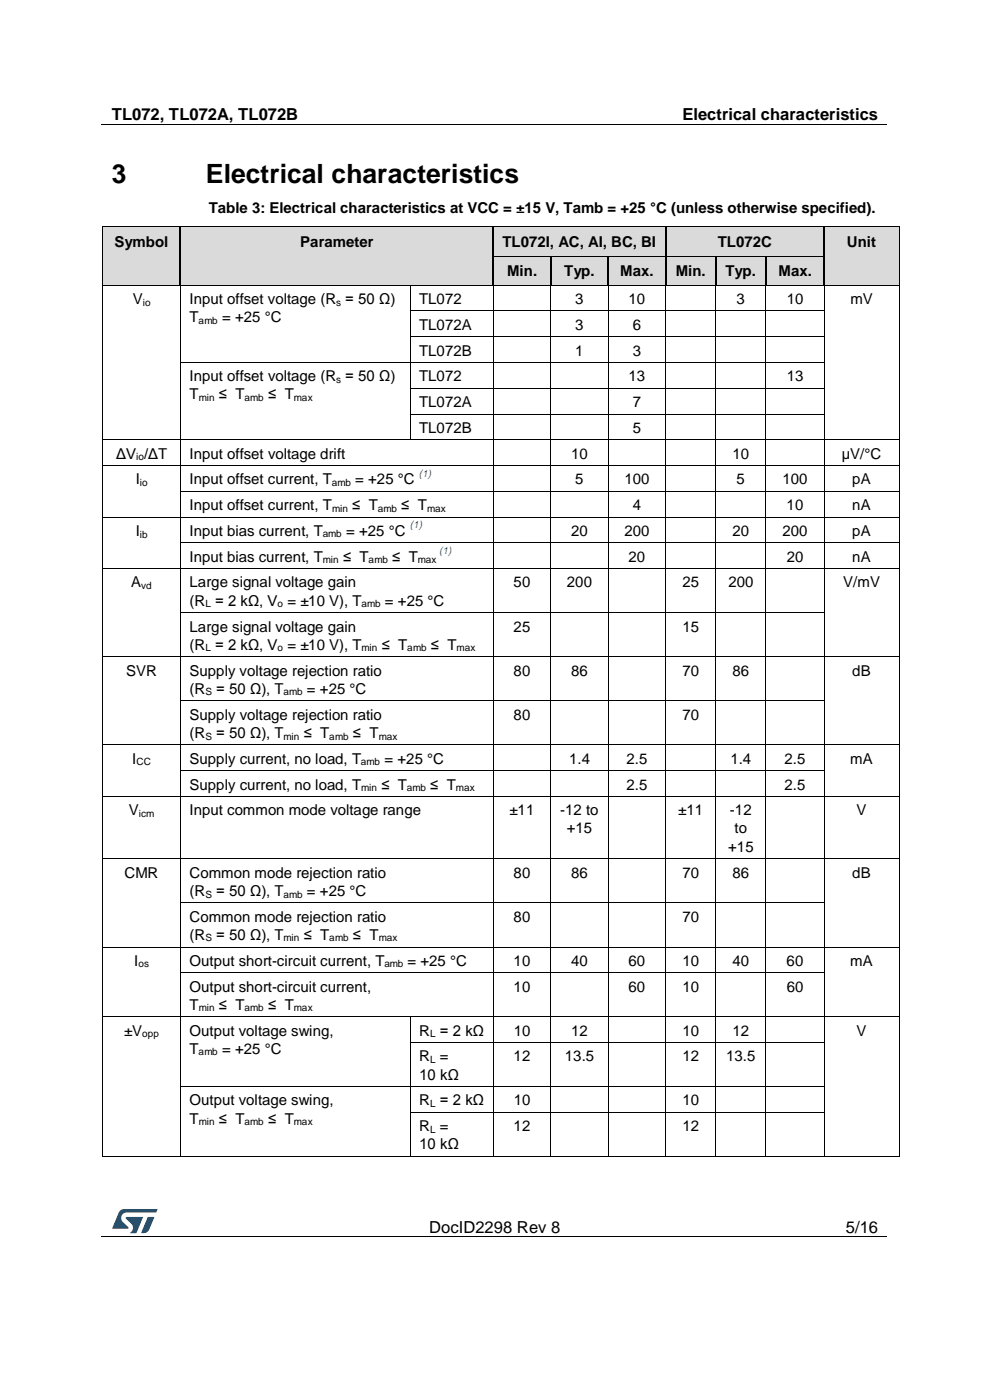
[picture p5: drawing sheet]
<svg xmlns="http://www.w3.org/2000/svg" width="210mm" height="297mm" viewBox="0 0 210 297" stroke-linecap="round" stroke-linejoin="round" font-family="sans-serif">
<path d="M21.5 26.5h166.7M21.5 262.4h166.7" fill="none" stroke="#000" stroke-width=".21"/>
<path d="M104.7 26.4h.2v.1h-.2zM61.6 262.3h.1v.2h-.1zM148 262.3h.1v.2h-.1z" fill="#000"/>
<g fill="#005288">
<path d="M25.4 256.9l.6-.4h.4l7 .1-.3 .6h-6.2a1.18 1.18 0 0 0-1.1 .7 1.18 1.18 0 0 0 .2 1.3l1.2 1.1v.3l-3.4 .1z"/>
<path d="M31.4 258.2l1.3 .1-1 2.5a1.31 1.31 0 0 1-1.7 .7z"/>
<path d="M26.7 258.2l3.6 .1-1.4 3.3h-1.4a1.29 1.29 0 0 0 .4-2l-1.2-1z"/>
</g>
<g fill="#dadada">
<path d="M21.9 48.3h16.3v12.1h-16.3z" fill-rule="evenodd"/>
<path d="M38.4 48.3h66.1v12.1h-66.1z" fill-rule="evenodd"/>
<path d="M104.8 48.3h36.3v5.9h-36.3z" fill-rule="evenodd"/>
<path d="M141.4 48.3h33.3v5.9h-33.3z" fill-rule="evenodd"/>
<path d="M175 48.3h15.6v12.1h-15.6z" fill-rule="evenodd"/>
</g>
<g fill="#dadada">
<path d="M23.7 48.3h12.7v5.9h-12.7z"/>
<path d="M40.2 48.3h62.5v5.9h-62.5z"/>
<path d="M106.6 48.3h32.7v5.9h-32.7z"/>
<path d="M143.1 48.3h29.8v5.9h-29.8z"/>
<path d="M176.7 48.3h12.1v5.9h-12.1z"/>
</g>
<path d="M21.7 48h.1v.2h-.1zM38.1 48h.2v.2h-.2zM104.5 48h.2v.2h-.2zM141.1 48h.1v.2h-.1zM174.7 48h.2v.2h-.2zM190.6 48h.2v.2h-.2z" fill="#000"/>
<path d="M21.8 48.2v6M21.8 48.1h16.3M38.3 48.1h66.2M104.7 48.1h36.4M141.2 48.1h33.5M174.9 48.1h15.7M190.7 48.2v6" fill="none" stroke="#000" stroke-width=".21"/>
<path d="M38.3 48.2v6M104.6 48.2v6M141.2 48.2v6M174.8 48.2v6" fill="none" stroke="#000" stroke-width=".25"/>
<g fill="#dadada">
<path d="M104.8 54.4h11.9v6h-11.9z" fill-rule="evenodd"/>
<path d="M117 54.4h11.9v6h-11.9z" fill-rule="evenodd"/>
<path d="M129.2 54.4h11.9v6h-11.9z" fill-rule="evenodd"/>
<path d="M141.4 54.4h10.3v6h-10.3z" fill-rule="evenodd"/>
<path d="M152 54.4h10.3v6h-10.3z" fill-rule="evenodd"/>
<path d="M162.6 54.4h12.1v6h-12.1z" fill-rule="evenodd"/>
</g>
<g fill="#dadada">
<path d="M106.6 54.4h8.3v6h-8.3z"/>
<path d="M118.7 54.4h8.4v6h-8.4z"/>
<path d="M130.9 54.4h8.4v6h-8.4z"/>
<path d="M143.1 54.4h6.8v6h-6.8z"/>
<path d="M153.8 54.4h6.8v6h-6.8z"/>
<path d="M164.4 54.4h8.5v6h-8.5z"/>
</g>
<g fill="#000">
<path d="M21.7 54.2h.1v.2h-.1zM38.1 54.2h.3v.2h-.3zM104.5 54.2h.3v.2h-.3zM116.7 54.2h.2v.2h-.2zM128.9 54.2h.1v.2h-.1zM141.1 54.2h.2v.2h-.2zM151.7 54.2h.2v.2h-.2zM162.3 54.2h.2v.2h-.2zM174.7 54.2h.3v.2h-.3zM190.6 54.2h.2v.2h-.2zM21.7 60.4h.1v.2h-.1zM21.7 65.9h.1v.1h-.1z"/>
<path d="M21.7 71.3h.1v.2h-.1zM21.7 76.8h.1v.2h-.1zM38.1 60.4h.2v.2h-.2zM38.2 65.9h.2v.1h-.2zM38.2 71.3h.2v.2h-.2zM38.2 76.8h.2v.2h-.2zM38.3 60.4l.1 .2zM38.4 60.4h.2v.2h-.2zM86.9 60.4h.2v.2h-.2zM86.9 65.9h.2v.1h-.2zM86.9 71.3h.2v.2h-.2zM86.9 76.8h.2v.2h-.2z"/>
<path d="M104.5 60.4h.2v.2h-.2zM104.6 65.9h.1v.1h-.1zM104.6 71.3h.1v.2h-.1zM104.6 76.8h.1v.2h-.1zM104.7 60.4l.1 .2zM104.8 60.4h.1v.2h-.1zM116.7 60.4h.2v.2h-.2zM116.8 65.9h.1v.1h-.1zM116.8 71.3h.1v.2h-.1zM116.8 76.8h.1v.2h-.1zM116.9 60.4l.1 .2zM117 60.4h.1v.2h-.1z"/>
<path d="M128.9 60.4h.1v.2h-.1zM128.9 65.9h.2v.1h-.2zM128.9 71.3h.2v.2h-.2zM128.9 76.8h.2v.2h-.2zM129 60.4l.1 .2zM129.1 60.4h.2v.2h-.2zM141.1 60.4h.1v.2h-.1zM141.1 65.9h.2v.1h-.2zM141.1 71.3h.2v.2h-.2zM141.1 76.8h.2v.2h-.2zM141.2 60.4l.1 .2zM141.3 60.4h.2v.2h-.2z"/>
<path d="M151.7 60.4h.2v.2h-.2zM151.7 65.9h.2v.1h-.2zM151.7 71.3h.2v.2h-.2zM151.7 76.8h.2v.2h-.2zM151.8 60.4l.1 .2zM151.9 60.4h.2v.2h-.2zM162.3 60.4h.2v.2h-.2zM162.3 65.9h.2v.1h-.2zM162.3 71.3h.2v.2h-.2zM162.3 76.8h.2v.2h-.2zM162.5 60.4l.1 .2zM162.6 60.4h.1v.2h-.1z"/>
<path d="M174.7 60.4h.2v.2h-.2zM174.8 65.9h.1v.1h-.1zM174.8 71.3h.1v.2h-.1zM174.8 76.8h.1v.2h-.1zM174.9 60.4l.1 .2zM175 60.4h.1v.2h-.1zM190.6 60.4h.2v.2h-.2zM190.6 65.9h.2v.1h-.2zM190.6 71.3h.2v.2h-.2zM190.6 76.8h.2v.2h-.2zM21.7 82.3h.1v.2h-.1zM21.7 87.8h.1v.1h-.1z"/>
<path d="M21.7 93.2h.1v.2h-.1zM21.7 98.7h.1v.1h-.1zM38.2 82.3h.2v.2h-.2zM38.2 87.8h.2v.1h-.2zM38.2 93.2h.2v.2h-.2zM38.2 98.7h.2v.1h-.2zM86.9 82.3h.2v.2h-.2zM86.9 87.8h.2v.1h-.2zM86.9 93.2h.2v.2h-.2zM104.6 82.3h.1v.2h-.1zM104.6 87.8h.1v.1h-.1zM104.6 93.2h.1v.2h-.1z"/>
<path d="M104.6 98.7h.1v.1h-.1zM116.8 82.3h.1v.2h-.1zM116.8 87.8h.1v.1h-.1zM116.8 93.2h.1v.2h-.1zM116.8 98.7h.1v.1h-.1zM128.9 82.3h.2v.2h-.2zM128.9 87.8h.2v.1h-.2zM128.9 93.2h.2v.2h-.2zM128.9 98.7h.2v.1h-.2zM141.1 82.3h.2v.2h-.2zM141.1 87.8h.2v.1h-.2zM141.1 93.2h.2v.2h-.2z"/>
<path d="M141.1 98.7h.2v.1h-.2zM151.7 82.3h.2v.2h-.2zM151.7 87.8h.2v.1h-.2zM151.7 93.2h.2v.2h-.2zM151.7 98.7h.2v.1h-.2zM162.3 82.3h.2v.2h-.2zM162.3 87.8h.2v.1h-.2zM162.3 93.2h.2v.2h-.2zM162.3 98.7h.2v.1h-.2zM174.8 82.3h.1v.2h-.1zM174.8 87.8h.1v.1h-.1zM174.8 93.2h.1v.2h-.1z"/>
<path d="M174.8 98.7h.1v.1h-.1zM190.6 82.3h.2v.2h-.2zM190.6 87.8h.2v.1h-.2zM190.6 93.2h.2v.2h-.2zM190.6 98.7h.2v.1h-.2zM21.7 104.1h.1v.2h-.1zM21.7 109.6h.1v.2h-.1zM21.7 115.1h.1v.2h-.1zM38.2 104.1h.2v.2h-.2zM38.2 109.6h.2v.2h-.2zM38.2 115.1h.2v.2h-.2zM104.6 104.1h.1v.2h-.1z"/>
<path d="M104.6 109.6h.1v.2h-.1zM104.6 115.1h.1v.2h-.1zM116.8 104.1h.1v.2h-.1zM116.8 109.6h.1v.2h-.1zM116.8 115.1h.1v.2h-.1zM128.9 104.1h.2v.2h-.2zM128.9 109.6h.2v.2h-.2zM128.9 115.1h.2v.2h-.2zM141.1 104.1h.2v.2h-.2zM141.1 109.6h.2v.2h-.2zM141.1 115.1h.2v.2h-.2zM151.7 104.1h.2v.2h-.2z"/>
<path d="M151.7 109.6h.2v.2h-.2zM151.7 115.1h.2v.2h-.2zM162.3 104.1h.2v.2h-.2zM162.3 109.6h.2v.2h-.2zM162.3 115.1h.2v.2h-.2zM174.8 104.1h.1v.2h-.1zM174.8 109.6h.1v.2h-.1zM174.8 115.1h.1v.2h-.1zM190.6 104.1h.2v.2h-.2zM190.6 109.6h.2v.2h-.2zM190.6 115.1h.2v.2h-.2zM21.7 120.6h.1v.1h-.1z"/>
<path d="M21.7 129.9h.1v.2h-.1zM21.7 139.3h.1v.1h-.1zM38.2 120.6h.2v.1h-.2zM38.2 129.9h.2v.2h-.2zM38.2 139.3h.2v.1h-.2zM104.6 120.6h.1v.1h-.1zM104.6 129.9h.1v.2h-.1zM104.6 139.3h.1v.1h-.1zM116.8 120.6h.1v.1h-.1zM116.8 129.9h.1v.2h-.1zM116.8 139.3h.1v.1h-.1zM128.9 120.6h.2v.1h-.2z"/>
<path d="M128.9 129.9h.2v.2h-.2zM128.9 139.3h.2v.1h-.2zM141.1 120.6h.2v.1h-.2zM141.1 129.9h.2v.2h-.2zM141.1 139.3h.2v.1h-.2zM151.7 120.6h.2v.1h-.2zM151.7 129.9h.2v.2h-.2zM151.7 139.3h.2v.1h-.2zM162.3 120.6h.2v.1h-.2zM162.3 129.9h.2v.2h-.2zM162.3 139.3h.2v.1h-.2zM174.8 120.6h.1v.1h-.1z"/>
<path d="M174.8 129.9h.1v.2h-.1zM174.8 139.3h.1v.1h-.1zM190.6 120.6h.2v.1h-.2zM190.6 129.9h.2v.2h-.2zM190.6 139.3h.2v.1h-.2zM21.7 148.6h.1v.2h-.1zM21.7 157.9h.1v.2h-.1zM38.2 148.6h.2v.2h-.2zM38.2 157.9h.2v.2h-.2zM104.6 148.6h.1v.2h-.1zM104.6 157.9h.1v.2h-.1zM116.8 148.6h.1v.2h-.1z"/>
<path d="M116.8 157.9h.1v.2h-.1zM128.9 148.6h.2v.2h-.2zM128.9 157.9h.2v.2h-.2zM141.1 148.6h.2v.2h-.2zM141.1 157.9h.2v.2h-.2zM151.7 148.6h.2v.2h-.2zM151.7 157.9h.2v.2h-.2zM162.3 148.6h.2v.2h-.2zM162.3 157.9h.2v.2h-.2zM174.8 148.6h.1v.2h-.1zM174.8 157.9h.1v.2h-.1zM190.6 148.6h.2v.2h-.2z"/>
<path d="M190.6 157.9h.2v.2h-.2zM21.7 163.4h.1v.2h-.1zM21.7 168.9h.1v.2h-.1zM38.2 163.4h.2v.2h-.2zM38.2 168.9h.2v.2h-.2zM104.6 163.4h.1v.2h-.1zM104.6 168.9h.1v.2h-.1zM116.8 163.4h.1v.2h-.1zM116.8 168.9h.1v.2h-.1zM128.9 163.4h.2v.2h-.2zM128.9 168.9h.2v.2h-.2zM141.1 163.4h.2v.2h-.2z"/>
<path d="M141.1 168.9h.2v.2h-.2zM151.7 163.4h.2v.2h-.2zM151.7 168.9h.2v.2h-.2zM162.3 163.4h.2v.2h-.2zM162.3 168.9h.2v.2h-.2zM174.8 163.4h.1v.2h-.1zM174.8 168.9h.1v.2h-.1zM190.6 163.4h.2v.2h-.2zM190.6 168.9h.2v.2h-.2zM21.7 182.1h.1v.2h-.1zM21.7 191.5h.1v.1h-.1zM38.2 182.1h.2v.2h-.2z"/>
<path d="M38.2 191.5h.2v.1h-.2zM104.6 182.1h.1v.2h-.1zM104.6 191.5h.1v.1h-.1zM116.8 182.1h.1v.2h-.1zM116.8 191.5h.1v.1h-.1zM128.9 182.1h.2v.2h-.2zM128.9 191.5h.2v.1h-.2zM141.1 182.1h.2v.2h-.2zM141.1 191.5h.2v.1h-.2zM151.7 182.1h.2v.2h-.2zM151.7 191.5h.2v.1h-.2zM162.3 182.1h.2v.2h-.2z"/>
<path d="M162.3 191.5h.2v.1h-.2zM174.8 182.1h.1v.2h-.1zM174.8 191.5h.1v.1h-.1zM190.6 182.1h.2v.2h-.2zM190.6 191.5h.2v.1h-.2zM21.7 200.8h.1v.2h-.1zM21.7 206.3h.1v.2h-.1zM21.7 215.6h.1v.2h-.1zM38.2 200.8h.2v.2h-.2zM38.2 206.3h.2v.2h-.2zM38.2 215.6h.2v.2h-.2zM86.9 215.6h.2v.2h-.2z"/>
<path d="M104.6 200.8h.1v.2h-.1zM104.6 206.3h.1v.2h-.1zM104.6 215.6h.1v.2h-.1zM116.8 200.8h.1v.2h-.1zM116.8 206.3h.1v.2h-.1zM116.8 215.6h.1v.2h-.1zM128.9 200.8h.2v.2h-.2zM128.9 206.3h.2v.2h-.2zM128.9 215.6h.2v.2h-.2zM141.1 200.8h.2v.2h-.2zM141.1 206.3h.2v.2h-.2zM141.1 215.6h.2v.2h-.2z"/>
<path d="M151.7 200.8h.2v.2h-.2zM151.7 206.3h.2v.2h-.2zM151.7 215.6h.2v.2h-.2zM162.3 200.8h.2v.2h-.2zM162.3 206.3h.2v.2h-.2zM162.3 215.6h.2v.2h-.2zM174.8 200.8h.1v.2h-.1zM174.8 206.3h.1v.2h-.1zM174.8 215.6h.1v.2h-.1zM190.6 200.8h.2v.2h-.2zM190.6 206.3h.2v.2h-.2zM190.6 215.6h.2v.2h-.2z"/>
<path d="M21.7 221.1h.1v.2h-.1zM21.7 230.5h.1v.1h-.1zM21.7 235.9h.1v.2h-.1zM38.2 221.1h.2v.2h-.2zM38.2 230.5h.2v.1h-.2zM38.2 235.9h.2v.2h-.2zM86.9 221.1h.2v.2h-.2zM86.9 230.5h.2v.1h-.2zM86.9 235.9h.2v.2h-.2zM104.6 221.1h.1v.2h-.1zM104.6 230.5h.1v.1h-.1zM104.6 235.9h.1v.2h-.1z"/>
<path d="M116.8 221.1h.1v.2h-.1zM116.8 230.5h.1v.1h-.1zM116.8 235.9h.1v.2h-.1zM128.9 221.1h.2v.2h-.2zM128.9 230.5h.2v.1h-.2zM128.9 235.9h.2v.2h-.2zM141.1 221.1h.2v.2h-.2zM141.1 230.5h.2v.1h-.2zM141.1 235.9h.2v.2h-.2zM151.7 221.1h.2v.2h-.2zM151.7 230.5h.2v.1h-.2zM151.7 235.9h.2v.2h-.2z"/>
<path d="M162.3 221.1h.2v.2h-.2zM162.3 230.5h.2v.1h-.2zM162.3 235.9h.2v.2h-.2zM174.8 221.1h.1v.2h-.1zM174.8 230.5h.1v.1h-.1zM174.8 235.9h.1v.2h-.1zM190.6 221.1h.2v.2h-.2zM190.6 230.5h.2v.1h-.2zM190.6 235.9h.2v.2h-.2zM21.7 245.3h.1v.1h-.1zM38.2 245.3h.2v.1h-.2zM86.9 245.3h.2v.1h-.2z"/>
<path d="M104.6 245.3h.1v.1h-.1zM116.8 245.3h.1v.1h-.1zM128.9 245.3h.2v.1h-.2zM141.1 245.3h.2v.1h-.2zM151.7 245.3h.2v.1h-.2zM162.3 245.3h.2v.1h-.2zM174.8 245.3h.1v.1h-.1zM190.6 245.3h.2v.1h-.2z"/>
</g>
<g fill="none" stroke="#000" stroke-width=".21">
<path d="M21.8 54.4v6M104.8 54.3h11.9M116.9 54.3h12M129 54.3h12.1M141.3 54.3h10.4M151.8 54.3h10.5M162.5 54.3h12.2M190.7 54.4v6M21.8 60.6v5.3M21.8 66v5.3M21.8 71.5v5.3M21.8 77v5.3"/>
<path d="M21.8 60.5h16.3M38.3 60.6v5.3M38.3 66v5.3M38.3 71.5v5.3M38.3 77v5.3M38.4 76.9h48.5M38.6 60.5h48.3M87 60.6v5.3M87 66v5.3M87 71.5v5.3M87 77v5.3M87.1 60.5h17.4"/>
<path d="M87.1 66h17.5M87.1 71.4h17.5M87.1 76.9h17.5M104.6 60.6v5.3M104.6 66v5.3M104.6 71.5v5.3M104.6 77v5.3M104.7 66h12.1M104.7 71.4h12.1M104.7 76.9h12.1M104.9 60.5h11.8M116.8 60.6v5.3"/>
<path d="M116.8 66v5.3M116.8 71.5v5.3M116.8 77v5.3M116.9 66h12M116.9 71.4h12M116.9 76.9h12M117.1 60.5h11.8M129 60.6v5.3M129 66v5.3M129 71.5v5.3M129 77v5.3M129.1 66h12"/>
<path d="M129.1 71.4h12M129.1 76.9h12M129.3 60.5h11.8M141.2 60.6v5.3M141.2 66v5.3M141.2 71.5v5.3M141.2 77v5.3M141.3 66h10.4M141.3 71.4h10.4M141.3 76.9h10.4M141.5 60.5h10.2M151.8 60.6v5.3"/>
<path d="M151.8 66v5.3M151.8 71.5v5.3M151.8 77v5.3M151.9 66h10.4M151.9 71.4h10.4M151.9 76.9h10.4M152.1 60.5h10.2M162.4 60.6v5.3M162.4 66v5.3M162.4 71.5v5.3M162.4 77v5.3M162.5 66h12.3"/>
<path d="M162.5 71.4h12.3M162.5 76.9h12.3M162.7 60.5h12M174.8 60.6v5.3M174.8 66v5.3M174.8 71.5v5.3M174.8 77v5.3M175.1 60.5h15.5M190.7 60.6v5.3M190.7 66v5.3M190.7 71.5v5.3M190.7 77v5.3"/>
<path d="M21.8 82.5v5.3M21.8 87.9v5.3M21.8 93.4v5.3M21.8 98.8v5.3M21.8 93.3h16.4M21.8 98.8h16.4M38.3 82.5v5.3M38.3 87.9v5.3M38.3 93.4v5.3M38.3 98.8v5.3M38.4 93.3h48.5M38.4 98.8h66.2"/>
<path d="M87 82.5v5.3M87 87.9v5.3M87.1 82.4h17.5M87.1 87.8h17.5M87.1 93.3h17.5M104.6 82.5v5.3M104.6 87.9v5.3M104.6 93.4v5.3M104.6 98.8v5.3M104.7 82.4h12.1M104.7 87.8h12.1M104.7 93.3h12.1"/>
<path d="M104.7 98.8h12.1M116.8 82.5v5.3M116.8 87.9v5.3M116.8 93.4v5.3M116.8 98.8v5.3M116.9 82.4h12M116.9 87.8h12M116.9 93.3h12M116.9 98.8h12M129 82.5v5.3M129 87.9v5.3M129 93.4v5.3"/>
<path d="M129 98.8v5.3M129.1 82.4h12M129.1 87.8h12M129.1 93.3h12M129.1 98.8h12M141.2 82.5v5.3M141.2 87.9v5.3M141.2 93.4v5.3M141.2 98.8v5.3M141.3 82.4h10.4M141.3 87.8h10.4M141.3 93.3h10.4"/>
<path d="M141.3 98.8h10.4M151.8 82.5v5.3M151.8 87.9v5.3M151.8 93.4v5.3M151.8 98.8v5.3M151.9 82.4h10.4M151.9 87.8h10.4M151.9 93.3h10.4M151.9 98.8h10.4M162.4 82.5v5.3M162.4 87.9v5.3M162.4 93.4v5.3"/>
<path d="M162.4 98.8v5.3M162.5 82.4h12.3M162.5 87.8h12.3M162.5 93.3h12.3M162.5 98.8h12.3M174.8 82.5v5.3M174.8 87.9v5.3M174.8 93.4v5.3M174.8 98.8v5.3M174.9 93.3h15.7M174.9 98.8h15.7M190.7 82.5v5.3"/>
<path d="M190.7 87.9v5.3M190.7 93.4v5.3M190.7 98.8v5.3M21.8 104.3v5.3M21.8 109.8v5.3M21.8 115.3v5.3M21.8 109.7h16.4M38.3 104.3v5.3M38.3 109.8v5.3M38.3 115.3v5.3M38.4 104.2h66.2M38.4 109.7h66.2"/>
<path d="M38.4 115.2h66.2M104.6 104.3v5.3M104.6 109.8v5.3M104.6 115.3v5.3M104.7 104.2h12.1M104.7 109.7h12.1M104.7 115.2h12.1M116.8 104.3v5.3M116.8 109.8v5.3M116.8 115.3v5.3M116.9 104.2h12M116.9 109.7h12"/>
<path d="M116.9 115.2h12M129 104.3v5.3M129 109.8v5.3M129 115.3v5.3M129.1 104.2h12M129.1 109.7h12M129.1 115.2h12M141.2 104.3v5.3M141.2 109.8v5.3M141.2 115.3v5.3M141.3 104.2h10.4M141.3 109.7h10.4"/>
<path d="M141.3 115.2h10.4M151.8 104.3v5.3M151.8 109.8v5.3M151.8 115.3v5.3M151.9 104.2h10.4M151.9 109.7h10.4M151.9 115.2h10.4M162.4 104.3v5.3M162.4 109.8v5.3M162.4 115.3v5.3M162.5 104.2h12.3M162.5 109.7h12.3"/>
<path d="M162.5 115.2h12.3M174.8 104.3v5.3M174.8 109.8v5.3M174.8 115.3v5.3M174.9 104.2h15.7M174.9 109.7h15.7M174.9 115.2h15.7M190.7 104.3v5.3M190.7 109.8v5.3M190.7 115.3v5.3M21.8 120.7v9.2M21.8 130.1v9.2"/>
<path d="M21.8 139.4v9.2M21.8 120.6h16.4M21.8 139.4h16.4M38.3 120.7v9.2M38.3 130.1v9.2M38.3 139.4v9.2M38.4 120.6h66.2M38.4 130h66.2M38.4 139.4h66.2M104.6 120.7v9.2M104.6 130.1v9.2M104.6 139.4v9.2"/>
<path d="M104.7 120.6h12.1M104.7 130h12.1M104.7 139.4h12.1M116.8 120.7v9.2M116.8 130.1v9.2M116.8 139.4v9.2M116.9 120.6h12M116.9 130h12M116.9 139.4h12M129 120.7v9.2M129 130.1v9.2M129 139.4v9.2"/>
<path d="M129.1 120.6h12M129.1 130h12M129.1 139.4h12M141.2 120.7v9.2M141.2 130.1v9.2M141.2 139.4v9.2M141.3 120.6h10.4M141.3 130h10.4M141.3 139.4h10.4M151.8 120.7v9.2M151.8 130.1v9.2M151.8 139.4v9.2"/>
<path d="M151.9 120.6h10.4M151.9 130h10.4M151.9 139.4h10.4M162.4 120.7v9.2M162.4 130.1v9.2M162.4 139.4v9.2M162.5 120.6h12.3M162.5 130h12.3M162.5 139.4h12.3M174.8 120.7v9.2M174.8 130.1v9.2M174.8 139.4v9.2"/>
<path d="M174.9 120.6h15.7M174.9 139.4h15.7M190.7 120.7v9.2M190.7 130.1v9.2M190.7 139.4v9.2M21.8 148.8v9.1M21.8 158.1v5.3M21.8 158h16.4M38.3 148.8v9.1M38.3 158.1v5.3M38.4 148.7h66.2M38.4 158h66.2"/>
<path d="M104.6 148.8v9.1M104.6 158.1v5.3M104.7 148.7h12.1M104.7 158h12.1M116.8 148.8v9.1M116.8 158.1v5.3M116.9 148.7h12M116.9 158h12M129 148.8v9.1M129 158.1v5.3M129.1 148.7h12M129.1 158h12"/>
<path d="M141.2 148.8v9.1M141.2 158.1v5.3M141.3 148.7h10.4M141.3 158h10.4M151.8 148.8v9.1M151.8 158.1v5.3M151.9 148.7h10.4M151.9 158h10.4M162.4 148.8v9.1M162.4 158.1v5.3M162.5 148.7h12.3M162.5 158h12.3"/>
<path d="M174.8 148.8v9.1M174.8 158.1v5.3M174.9 158h15.7M190.7 148.8v9.1M190.7 158.1v5.3M21.8 163.6v5.3M21.8 169.1v13M21.8 169h16.4M38.3 163.6v5.3M38.3 169.1v13M38.4 163.5h66.2M38.4 169h66.2"/>
<path d="M104.6 163.6v5.3M104.6 169.1v13M104.7 163.5h12.1M104.7 169h12.1M116.8 163.6v5.3M116.8 169.1v13M116.9 163.5h12M116.9 169h12M129 163.6v5.3M129 169.1v13M129.1 163.5h12M129.1 169h12"/>
<path d="M141.2 163.6v5.3M141.2 169.1v13M141.3 163.5h10.4M141.3 169h10.4M151.8 163.6v5.3M151.8 169.1v13M151.9 163.5h10.4M151.9 169h10.4M162.4 163.6v5.3M162.4 169.1v13M162.5 163.5h12.3M162.5 169h12.3"/>
<path d="M174.8 163.6v5.3M174.8 169.1v13M174.9 169h15.7M190.7 163.6v5.3M190.7 169.1v13M21.8 182.3v9.2M21.8 191.6v9.2M21.8 182.2h16.4M38.3 182.3v9.2M38.3 191.6v9.2M38.4 182.2h66.2M38.4 191.6h66.2"/>
<path d="M104.6 182.3v9.2M104.6 191.6v9.2M104.7 182.2h12.1M104.7 191.6h12.1M116.8 182.3v9.2M116.8 191.6v9.2M116.9 182.2h12M116.9 191.6h12M129 182.3v9.2M129 191.6v9.2M129.1 182.2h12M129.1 191.6h12"/>
<path d="M141.2 182.3v9.2M141.2 191.6v9.2M141.3 182.2h10.4M141.3 191.6h10.4M151.8 182.3v9.2M151.8 191.6v9.2M151.9 182.2h10.4M151.9 191.6h10.4M162.4 182.3v9.2M162.4 191.6v9.2M162.5 182.2h12.3M162.5 191.6h12.3"/>
<path d="M174.8 182.3v9.2M174.8 191.6v9.2M174.9 182.2h15.7M190.7 182.3v9.2M190.7 191.6v9.2M21.8 201v5.3M21.8 206.5v9.1M21.8 215.8v5.3M21.8 200.9h16.4M21.8 215.7h16.4M38.3 201v5.3M38.3 206.5v9.1"/>
<path d="M38.3 215.8v5.3M38.4 200.9h66.2M38.4 206.4h66.2M38.4 215.7h48.5M87 215.8v5.3M87.1 215.7h17.5M104.6 201v5.3M104.6 206.5v9.1M104.6 215.8v5.3M104.7 200.9h12.1M104.7 206.4h12.1M104.7 215.7h12.1"/>
<path d="M116.8 201v5.3M116.8 206.5v9.1M116.8 215.8v5.3M116.9 200.9h12M116.9 206.4h12M116.9 215.7h12M129 201v5.3M129 206.5v9.1M129 215.8v5.3M129.1 200.9h12M129.1 206.4h12M129.1 215.7h12"/>
<path d="M141.2 201v5.3M141.2 206.5v9.1M141.2 215.8v5.3M141.3 200.9h10.4M141.3 206.4h10.4M141.3 215.7h10.4M151.8 201v5.3M151.8 206.5v9.1M151.8 215.8v5.3M151.9 200.9h10.4M151.9 206.4h10.4M151.9 215.7h10.4"/>
<path d="M162.4 201v5.3M162.4 206.5v9.1M162.4 215.8v5.3M162.5 200.9h12.3M162.5 206.4h12.3M162.5 215.7h12.3M174.8 201v5.3M174.8 206.5v9.1M174.8 215.8v5.3M174.9 200.9h15.7M174.9 215.7h15.7M190.7 201v5.3"/>
<path d="M190.7 206.5v9.1M190.7 215.8v5.3M21.8 221.3v9.2M21.8 230.6v5.3M21.8 236.1v9.2M38.3 221.3v9.2M38.3 230.6v5.3M38.3 236.1v9.2M38.4 230.5h48.5M87 221.3v9.2M87 230.6v5.3M87 236.1v9.2"/>
<path d="M87.1 221.2h17.5M87.1 230.5h17.5M87.1 236h17.5M104.6 221.3v9.2M104.6 230.6v5.3M104.6 236.1v9.2M104.7 221.2h12.1M104.7 230.5h12.1M104.7 236h12.1M116.8 221.3v9.2M116.8 230.6v5.3M116.8 236.1v9.2"/>
<path d="M116.9 221.2h12M116.9 230.5h12M116.9 236h12M129 221.3v9.2M129 230.6v5.3M129 236.1v9.2M129.1 221.2h12M129.1 230.5h12M129.1 236h12M141.2 221.3v9.2M141.2 230.6v5.3M141.2 236.1v9.2"/>
<path d="M141.3 221.2h10.4M141.3 230.5h10.4M141.3 236h10.4M151.8 221.3v9.2M151.8 230.6v5.3M151.8 236.1v9.2M151.9 221.2h10.4M151.9 230.5h10.4M151.9 236h10.4M162.4 221.3v9.2M162.4 230.6v5.3M162.4 236.1v9.2"/>
<path d="M162.5 221.2h12.3M162.5 230.5h12.3M162.5 236h12.3M174.8 221.3v9.2M174.8 230.6v5.3M174.8 236.1v9.2M190.7 221.3v9.2M190.7 230.6v5.3M190.7 236.1v9.2M21.8 245.4h16.4M38.4 245.4h48.5M87.1 245.4h17.5"/>
<path d="M104.7 245.4h12.1M116.9 245.4h12M129.1 245.4h12M141.3 245.4h10.4M151.9 245.4h10.4M162.5 245.4h12.3M174.9 245.4h15.7"/>
</g>
<path d="M38.3 54.4v6M104.6 54.4v6M116.8 54.4v6M129 54.4v6M141.2 54.4v6M151.8 54.4v6M162.4 54.4v6M174.8 54.4v6" fill="none" stroke="#000" stroke-width=".25"/>
<g font-size="5.6">
<text x="23.7" y="38.9">3</text>
<text x="43.7" y="38.9">Electrical characteristics</text>
</g>
<g font-size="3.5">
<text x="23.7" y="25.5">TL072, TL072A, TL072B</text>
<text x="144.8" y="25.5">Electrical characteristics</text>
<text x="91.1" y="261.5">DocID2298 Rev 8</text>
<text x="179.5" y="261.5">5/16</text>
</g>
<g font-size="3.2">
<text x="44.3" y="45.2">Table 3: Electrical characteristics at VCC = ±15 V, Tamb = +25 °C (unless otherwise specified).</text>
<text x="24.3" y="52.4">Symbol</text>
<text x="63.7" y="52.4">Parameter</text>
<text x="106.6" y="52.4">TL072I, AC, AI, BC, BI</text>
<text x="152.3" y="52.4">TL072C</text>
<text x="179.7" y="52.4">Unit</text>
<text x="107.6" y="58.5">Min.</text>
<text x="119.7" y="58.5">Typ.</text>
<text x="131.6" y="58.5">Max.</text>
<text x="143.3" y="58.5">Min.</text>
<text x="153.9" y="58.5">Typ.</text>
<text x="165.1" y="58.5">Max.</text>
<text x="28.2" y="64.5">V</text>
<text x="40.2" y="64.5">Input offset voltage (R = 50 Ω)</text>
<text x="88.9" y="64.5">TL072</text>
<text x="122" y="64.5">3</text>
<text x="133.3" y="64.5">10</text>
<text x="156.3" y="64.5">3</text>
<text x="166.9" y="64.5">10</text>
<text x="180.4" y="64.5">mV</text>
<text x="40.2" y="68.4">T</text>
<text x="47.1" y="68.4">= +25 °C</text>
<text x="88.9" y="69.9">TL072A</text>
<text x="122" y="69.9">3</text>
<text x="134.2" y="69.9">6</text>
<text x="88.9" y="75.4">TL072B</text>
<text x="122" y="75.4">1</text>
<text x="134.2" y="75.4">3</text>
<text x="40.2" y="80.9">Input offset voltage (R = 50 Ω)</text>
<text x="88.9" y="80.9">TL072</text>
<text x="133.4" y="80.9">13</text>
<text x="166.9" y="80.9">13</text>
<text x="40.2" y="84.8">T</text>
<text x="46.4" y="84.8">≤ T</text>
<text x="56.9" y="84.8">≤ T</text>
<text x="88.9" y="86.4">TL072A</text>
<text x="134.2" y="86.4">7</text>
<text x="88.9" y="91.8">TL072B</text>
<text x="134.2" y="91.8">5</text>
<text x="24.6" y="97.3">ΔV /ΔT</text>
<text x="40.2" y="97.3">Input offset voltage drift</text>
<text x="121.2" y="97.3">10</text>
<text x="155.4" y="97.3">10</text>
<text x="178.6" y="97.3">µV/°C</text>
<text x="28.8" y="102.7">I</text>
<text x="40.2" y="102.7">Input offset current, T</text>
<text x="75.4" y="102.7">= +25 °C</text>
<text x="122" y="102.7">5</text>
<text x="132.5" y="102.7">100</text>
<text x="156.3" y="102.7">5</text>
<text x="166" y="102.7">100</text>
<text x="180.8" y="102.7">pA</text>
<text x="28.8" y="113.7">I</text>
<text x="40.2" y="108.2">Input offset current, T</text>
<text x="40.2" y="113.7">Input bias current, T</text>
<text x="73.4" y="113.7">= +25 °C</text>
<text x="74.7" y="108.2">≤ T</text>
<text x="85.1" y="108.2">≤ T</text>
<text x="121.2" y="113.7">20</text>
<text x="132.5" y="113.7">200</text>
<text x="134.2" y="108.2">4</text>
<text x="155.4" y="113.7">20</text>
<text x="166" y="113.7">200</text>
<text x="166.9" y="108.2">10</text>
<text x="180.8" y="113.7">pA</text>
<text x="180.8" y="108.2">nA</text>
<text x="40.2" y="119.1">Input bias current, T</text>
<text x="72.8" y="119.1">≤ T</text>
<text x="83.2" y="119.1">≤ T</text>
<text x="133.4" y="119.2">20</text>
<text x="166.9" y="119.2">20</text>
<text x="180.8" y="119.2">nA</text>
<text x="27.9" y="124.6">A</text>
<text x="40.2" y="124.6">Large signal voltage gain</text>
<text x="109" y="124.6">50</text>
<text x="120.3" y="124.6">200</text>
<text x="144.8" y="124.6">25</text>
<text x="154.5" y="124.6">200</text>
<text x="178.9" y="124.6">V/mV</text>
<text x="40.2" y="128.5">(R = 2 kΩ, V = ±10 V), T</text>
<text x="81.7" y="128.5">= +25 °C</text>
<text x="40.2" y="134">Large signal voltage gain</text>
<text x="40.2" y="137.8">(R = 2 kΩ, V = ±10 V), T</text>
<text x="81" y="137.8">≤ T</text>
<text x="91.4" y="137.8">≤ T</text>
<text x="109" y="134">25</text>
<text x="144.8" y="134">15</text>
<text x="26.8" y="143.3">SVR</text>
<text x="40.2" y="143.3">Supply voltage rejection ratio</text>
<text x="109" y="143.3">80</text>
<text x="121.2" y="143.3">86</text>
<text x="144.8" y="143.3">70</text>
<text x="155.4" y="143.3">86</text>
<text x="180.8" y="143.3">dB</text>
<text x="40.2" y="147.2">(R</text>
<text x="45.8" y="147.2">= 50 Ω), T</text>
<text x="65.1" y="147.2">= +25 °C</text>
<text x="40.2" y="152.7">Supply voltage rejection ratio</text>
<text x="109" y="152.7">80</text>
<text x="144.8" y="152.7">70</text>
<text x="40.2" y="156.5">(R</text>
<text x="45.8" y="156.5">= 50 Ω), T</text>
<text x="64.4" y="156.5">≤ T</text>
<text x="74.8" y="156.5">≤ T</text>
<text x="28.1" y="162">I</text>
<text x="40.2" y="167.5">Supply current, no load, T</text>
<text x="40.2" y="162">Supply current, no load, T</text>
<text x="80.9" y="167.5">≤ T</text>
<text x="81.5" y="162">= +25 °C</text>
<text x="91.3" y="167.5">≤ T</text>
<text x="120.7" y="162">1.4</text>
<text x="132.9" y="162">2.5</text>
<text x="132.9" y="167.5">2.5</text>
<text x="154.9" y="162">1.4</text>
<text x="166.4" y="162">2.5</text>
<text x="166.4" y="167.5">2.5</text>
<text x="180.4" y="162">mA</text>
<text x="27.3" y="173">V</text>
<text x="40.2" y="173">Input common mode voltage range</text>
<text x="108.1" y="173">±11</text>
<text x="118.8" y="173">-12 to</text>
<text x="143.9" y="173">±11</text>
<text x="154.9" y="173">-12</text>
<text x="181.7" y="173">V</text>
<text x="120.2" y="176.8">+15</text>
<text x="155.8" y="176.8">to</text>
<text x="154.5" y="180.7">+15</text>
<text x="26.4" y="186.2">CMR</text>
<text x="40.2" y="186.2">Common mode rejection ratio</text>
<text x="40.2" y="190.1">(R</text>
<text x="45.8" y="190.1">= 50 Ω), T</text>
<text x="65.1" y="190.1">= +25 °C</text>
<text x="109" y="186.2">80</text>
<text x="121.2" y="186.2">86</text>
<text x="144.8" y="186.2">70</text>
<text x="155.4" y="186.2">86</text>
<text x="180.8" y="186.2">dB</text>
<text x="40.2" y="195.5">Common mode rejection ratio</text>
<text x="109" y="195.5">80</text>
<text x="144.8" y="195.5">70</text>
<text x="40.2" y="199.4">(R</text>
<text x="45.8" y="199.4">= 50 Ω), T</text>
<text x="64.4" y="199.4">≤ T</text>
<text x="74.8" y="199.4">≤ T</text>
<text x="28.5" y="204.9">I</text>
<text x="40.2" y="204.9">Output short-circuit current, T</text>
<text x="86.4" y="204.9">= +25 °C</text>
<text x="109" y="204.9">10</text>
<text x="121.2" y="204.9">40</text>
<text x="133.3" y="204.9">60</text>
<text x="144.8" y="204.9">10</text>
<text x="155.4" y="204.9">40</text>
<text x="166.9" y="204.9">60</text>
<text x="180.4" y="204.9">mA</text>
<text x="40.2" y="210.4">Output short-circuit current,</text>
<text x="40.2" y="214.2">T</text>
<text x="46.4" y="214.2">≤ T</text>
<text x="56.9" y="214.2">≤ T</text>
<text x="109" y="210.4">10</text>
<text x="133.4" y="210.4">60</text>
<text x="144.8" y="210.4">10</text>
<text x="166.9" y="210.4">60</text>
<text x="26.3" y="219.7">±V</text>
<text x="40.2" y="219.7">Output voltage swing,</text>
<text x="88.9" y="219.7">R = 2 kΩ</text>
<text x="109" y="219.7">10</text>
<text x="121.2" y="219.7">12</text>
<text x="144.8" y="219.7">10</text>
<text x="155.4" y="219.7">12</text>
<text x="181.7" y="219.7">V</text>
<text x="40.2" y="223.6">T</text>
<text x="47.1" y="223.6">= +25 °C</text>
<text x="88.9" y="225.2">R =</text>
<text x="109" y="225.2">12</text>
<text x="119.8" y="225.2">13.5</text>
<text x="144.8" y="225.2">12</text>
<text x="154.1" y="225.2">13.5</text>
<text x="88.9" y="229">10 kΩ</text>
<text x="40.2" y="234.5">Output voltage swing,</text>
<text x="40.2" y="238.4">T</text>
<text x="46.4" y="238.4">≤ T</text>
<text x="56.9" y="238.4">≤ T</text>
<text x="88.9" y="234.5">R = 2 kΩ</text>
<text x="88.9" y="240">R =</text>
<text x="109" y="240">12</text>
<text x="109" y="234.5">10</text>
<text x="144.8" y="240">12</text>
<text x="144.8" y="234.5">10</text>
<text x="88.9" y="243.8">10 kΩ</text>
</g>
<g font-size="2.1">
<text x="30.3" y="64.8">io</text>
<text x="71.3" y="64.8">s</text>
<text x="42.1" y="68.7">amb</text>
<text x="71.3" y="81.2">s</text>
<text x="42.2" y="85.1">min</text>
<text x="51.9" y="85.1">amb</text>
<text x="62.4" y="85.1">max</text>
<text x="28.9" y="97.6">io</text>
<text x="29.7" y="103.1">io</text>
<text x="70.4" y="103">amb</text>
<text x="70.4" y="108.6">min</text>
<text x="80.1" y="108.6">amb</text>
<text x="90.6" y="108.6">max</text>
<text x="29.7" y="114">ib</text>
<text x="68.5" y="114">amb</text>
<text x="68.5" y="119.5">min</text>
<text x="78.2" y="119.5">amb</text>
<text x="88.6" y="119.5">max</text>
<text x="30" y="125">vd</text>
<text x="43.6" y="128.8">L</text>
<text x="58.9" y="128.8">o</text>
<text x="76.7" y="128.8">amb</text>
<text x="43.6" y="138.2">L</text>
<text x="58.9" y="138.2">o</text>
<text x="76.7" y="138.2">min</text>
<text x="86.4" y="138.2">amb</text>
<text x="96.9" y="138.2">max</text>
<text x="43.6" y="147.5">S</text>
<text x="60.2" y="147.5">amb</text>
<text x="43.6" y="156.9">S</text>
<text x="60.2" y="156.9">min</text>
<text x="69.8" y="156.9">amb</text>
<text x="80.3" y="156.9">max</text>
<text x="29" y="162.3">CC</text>
<text x="76.6" y="162.3">amb</text>
<text x="76.6" y="167.9">min</text>
<text x="86.3" y="167.9">amb</text>
<text x="96.7" y="167.9">max</text>
<text x="29.5" y="173.3">icm</text>
<text x="43.6" y="190.4">S</text>
<text x="60.2" y="190.4">amb</text>
<text x="43.6" y="199.7">S</text>
<text x="60.2" y="199.7">min</text>
<text x="69.8" y="199.7">amb</text>
<text x="80.3" y="199.7">max</text>
<text x="29.4" y="205.2">os</text>
<text x="81.5" y="205.2">amb</text>
<text x="42.2" y="214.5">min</text>
<text x="51.9" y="214.5">amb</text>
<text x="62.4" y="214.5">max</text>
<text x="30.2" y="220">opp</text>
<text x="91.2" y="220">L</text>
<text x="42.1" y="223.9">amb</text>
<text x="91.2" y="225.5">L</text>
<text x="42.2" y="238.7">min</text>
<text x="51.9" y="238.7">amb</text>
<text x="62.4" y="238.7">max</text>
<text x="91.2" y="234.9">L</text>
<text x="91.2" y="240.3">L</text>
</g>
<g font-size="2.1" fill="#00f">
<text x="88.9" y="101.1">(1)</text>
<text x="86.9" y="112.1">(1)</text>
<text x="93.2" y="117.5">(1)</text>
</g>
</svg>
